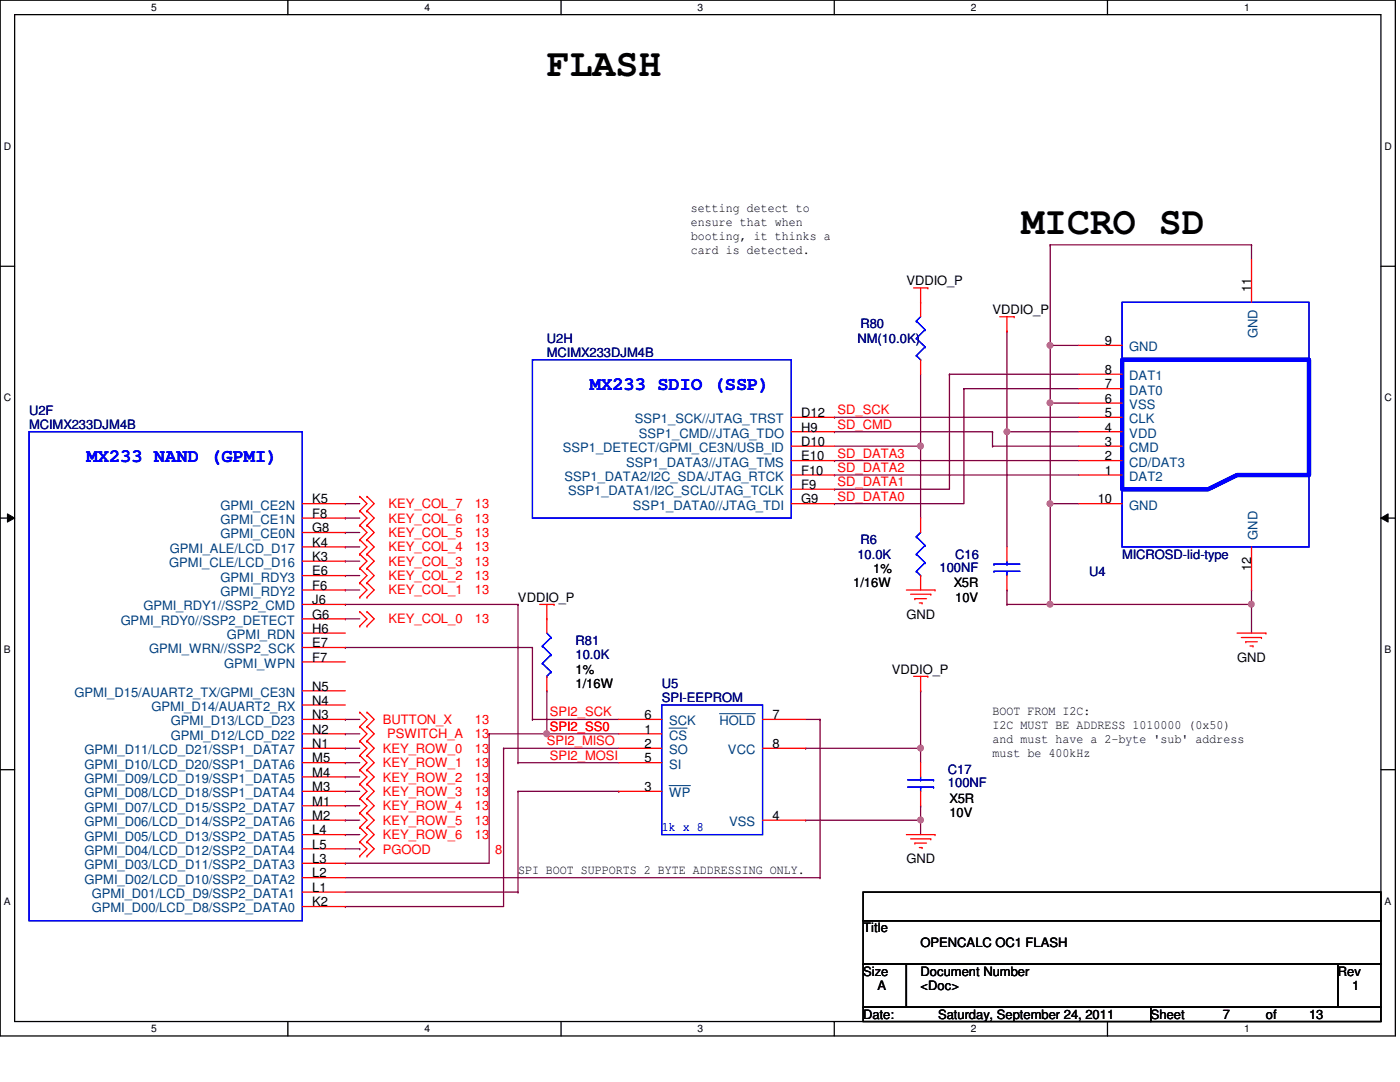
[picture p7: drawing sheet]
<svg xmlns="http://www.w3.org/2000/svg" width="279mm" height="216mm" viewBox="0 0 279 216" stroke-linecap="round" stroke-linejoin="round" font-family="sans-serif">
<path d="M0 0h278.5v206.7h-278.5zM2.9 2.9h272.7v200.9h-272.7z" fill="none" stroke="#000" stroke-width=".25"/>
<g fill="#fff">
<path d="M30.2 .3h1.1v2.3h-1.1z"/>
<path d="M30.2 204.1h1.1v2.3h-1.1z"/>
</g>
<path d="M57.4 0v2.9M57.4 203.8v2.9" fill="none" stroke="#000" stroke-width=".25"/>
<g fill="#fff">
<path d="M84.7 .3h1.1v2.3h-1.1z"/>
<path d="M84.7 204.1h1.1v2.3h-1.1z"/>
</g>
<path d="M112 0v2.9M112 203.8v2.9" fill="none" stroke="#000" stroke-width=".25"/>
<g fill="#fff">
<path d="M139.2 .3h1.1v2.3h-1.1z"/>
<path d="M139.2 204.1h1.1v2.3h-1.1z"/>
</g>
<path d="M166.5 0v2.9M166.5 203.8v2.9" fill="none" stroke="#000" stroke-width=".25"/>
<g fill="#fff">
<path d="M193.8 .3h1.1v2.3h-1.1z"/>
<path d="M193.8 204.1h1.1v2.3h-1.1z"/>
</g>
<path d="M221 0v2.9M221 203.8v2.9" fill="none" stroke="#000" stroke-width=".25"/>
<g fill="#fff">
<path d="M248.3 .3h1.1v2.3h-1.1z"/>
<path d="M248.3 204.1h1.1v2.3h-1.1z"/>
<path d="M.8 28h1.4v2.3h-1.4z"/>
<path d="M276.3 28h1.4v2.3h-1.4z"/>
<path d="M.8 78.2h1.4v2.3h-1.4z"/>
<path d="M276.3 78.2h1.4v2.3h-1.4z"/>
</g>
<path d="M0 53.1h2.9M275.6 53.1h2.9" fill="none" stroke="#000" stroke-width=".25"/>
<g fill="#fff">
<path d="M.8 128.5h1.3v2.2h-1.3z"/>
<path d="M276.3 128.5h1.3v2.2h-1.3z"/>
</g>
<path d="M0 103.4h2.9M275.6 103.4h2.9" fill="none" stroke="#000" stroke-width=".25"/>
<path d="M1.5 102.5l1.4 .9-1.4 .8zM275.6 103.4l1.4-.9v1.7z" fill="#000"/>
<path d="M1.5 102.5l1.4 .9-1.4 .8zM275.6 103.4l1.4-.9v1.7z" fill="none" stroke="#000" stroke-width=".2"/>
<g fill="#fff">
<path d="M.8 178.7h1.3v2.2h-1.3z"/>
<path d="M276.3 178.7h1.3v2.2h-1.3z"/>
</g>
<path d="M0 153.6h2.9M275.6 153.6h2.9" fill="none" stroke="#000" stroke-width=".25"/>
<path d="M201 117.7h.1M201 117.7v2.9M209.6 100.5h.1M209.6 100.5v20.1M209.6 100.5h5.7M209.6 120.6h.1M209.6 120.6h40.2" fill="none" stroke="#800040" stroke-width=".25"/>
<circle cx="249.7" cy="120.6" r=".56" fill="#f0f"/>
<circle cx="249.7" cy="120.6" r=".56" fill="none" stroke="#f0f" stroke-width=".25"/>
<path d="M209.6 68.9h.1M209.6 68.9v11.5M249.8 117.7h.1M249.8 117.7v8.6M249.8 120.6h.1" fill="none" stroke="#800040" stroke-width=".25"/>
<circle cx="209.5" cy="68.9" r=".56" fill="#f0f"/>
<circle cx="209.5" cy="68.9" r=".56" fill="none" stroke="#f0f" stroke-width=".25"/>
<path d="M209.6 48.9h.1M209.6 48.9h40.2M249.8 48.9h.1M249.8 48.9v2.8M209.6 68.9h.1M209.6 68.9h5.7M209.6 80.4h.1M209.6 80.4h5.7M209.6 80.4v20.1" fill="none" stroke="#800040" stroke-width=".25"/>
<circle cx="209.5" cy="100.5" r=".56" fill="#f0f"/>
<circle cx="209.5" cy="100.5" r=".56" fill="none" stroke="#f0f" stroke-width=".25"/>
<circle cx="209.5" cy="80.4" r=".56" fill="#f0f"/>
<circle cx="209.5" cy="80.4" r=".56" fill="none" stroke="#f0f" stroke-width=".25"/>
<g fill="none" stroke="#800040" stroke-width=".25">
<path d="M189.5 74.7h.1M189.5 74.7v22.9h-23M189.5 74.7h25.8M192.4 77.6h.1M192.4 77.6v22.9h-25.9M192.4 77.6h22.9M166.5 83.3h.1M166.5 91.9h.1M166.5 94.8h.1M166.5 86.1h.1M166.5 97.6h.1M166.5 83.3h48.8"/>
<path d="M166.5 91.9h48.8M166.5 94.8h48.8M166.5 86.1h31.6M198.1 86.1h.1M198.1 89h.1M198.1 86.1v2.9M198.1 89h17.2M201 86.1h.1M201 86.1h14.3M201 86.1v23M166.5 100.5h.1"/>
</g>
<circle cx="200.9" cy="86.1" r=".56" fill="#f0f"/>
<circle cx="200.9" cy="86.1" r=".56" fill="none" stroke="#f0f" stroke-width=".25"/>
<path d="M209.6 48.9h.1M209.6 48.9v20M201 66.1h.1M201 66.1v20M201 120.6h.1M201 120.6h8.6" fill="none" stroke="#800040" stroke-width=".25"/>
<circle cx="209.5" cy="120.6" r=".56" fill="#f0f"/>
<circle cx="209.5" cy="120.6" r=".56" fill="none" stroke="#f0f" stroke-width=".25"/>
<g fill="none" stroke="#800040" stroke-width=".25">
<path d="M68.9 120.6h.1M68.9 129.2h.1M68.9 120.6h34.5M68.9 129.2h37.4M103.4 120.6h.1M103.4 120.6v31.6M106.3 129.2h.1M106.3 129.2v14.4M97.6 146.4h.1M97.6 146.4v25.9h-28.7M100.5 149.3h.1M100.5 149.3v31.6h-31.6"/>
<path d="M100.5 149.3h23M103.4 152.2h.1M103.4 152.2h20.1M106.3 143.6h.1M106.3 143.6h17.2M109.1 146.4h.1M109.1 146.4h14.4M68.9 172.3h.1M68.9 180.9h.1"/>
</g>
<circle cx="109.1" cy="146.4" r=".56" fill="#f0f"/>
<circle cx="109.1" cy="146.4" r=".56" fill="none" stroke="#f0f" stroke-width=".25"/>
<path d="M160.8 163.7h.1M160.8 163.7h22.9M183.7 163.7h.1M183.7 163.7v2.8" fill="none" stroke="#800040" stroke-width=".25"/>
<circle cx="183.7" cy="163.6" r=".56" fill="#f0f"/>
<circle cx="183.7" cy="163.6" r=".56" fill="none" stroke="#f0f" stroke-width=".25"/>
<path d="M160.8 149.3h.1M160.8 149.3h22.9M183.7 149.3h.1M183.7 149.3v2.9" fill="none" stroke="#800040" stroke-width=".25"/>
<circle cx="183.7" cy="149.3" r=".56" fill="#f0f"/>
<circle cx="183.7" cy="149.3" r=".56" fill="none" stroke="#f0f" stroke-width=".25"/>
<path d="M166.5 89h17.2M183.7 89h.1" fill="none" stroke="#800040" stroke-width=".25"/>
<circle cx="183.7" cy="89" r=".56" fill="#f0f"/>
<circle cx="183.7" cy="89" r=".56" fill="none" stroke="#f0f" stroke-width=".25"/>
<g fill="none" stroke="#800040" stroke-width=".25">
<path d="M183.7 74.7v28.7M183.7 89h.1M68.9 117.7h.1M68.9 114.9h.1M68.9 112h.1M68.9 109.1h.1M68.9 106.3h.1M68.9 103.4h.1M68.9 100.5h.1M68.9 117.7h2.9M68.9 114.9h2.9M68.9 112h2.9"/>
<path d="M68.9 109.1h2.9M68.9 106.3h2.9M68.9 103.4h2.9M68.9 100.5h2.9M68.9 123.5h.1M68.9 123.5h2.9M109.1 137.8h.1M109.1 137.8v8.6h-11.5M183.7 137.8h.1M183.7 137.8v11.5M68.9 157.9h.1M68.9 155h.1"/>
<path d="M68.9 152.2h.1M68.9 149.3h.1M68.9 146.4h.1M68.9 143.6h.1M68.9 157.9h2.9M68.9 155h2.9M68.9 152.2h2.9M68.9 149.3h2.9M68.9 146.4h2.9M68.9 143.6h2.9M97.6 146.4h.1M103.4 157.9h.1"/>
<path d="M103.4 157.9h20.1M103.4 157.9v20.1M123.5 157.9h.1M160.8 143.6h2.9M163.7 143.6h.1M163.7 143.6v31.5M68.9 166.5h.1M68.9 163.7h.1M68.9 160.8h.1M68.9 166.5h2.9M68.9 163.7h2.9M68.9 160.8h2.9"/>
<path d="M68.9 178h34.5M68.9 175.1h94.8M68.9 169.4h2.9M71.8 169.4h.1M103.4 178h.1M163.7 175.1h.1M183.7 160.8h.1M183.7 160.8v2.9"/>
</g>
<g fill="none" stroke="#f00" stroke-width=".25">
<path d="M182.3 57.4h2.9M183.7 57.4v5.8M185.2 57.4h.1M249.8 51.7v8.6M183.7 60.3h.1M183.7 71.8v2.9M199.5 63.2h2.9M201 66.1h.1M201 63.2v2.9M202.4 63.2h.1M215.3 77.6h8.6M215.3 74.7h8.6"/>
<path d="M215.3 68.9h8.6M71.8 99.1h.1M71.8 99.1l1.4 1.4-1.4 1.4M73.2 99.1h.1M73.2 99.1l1.5 1.4-1.5 1.4M157.9 94.8h8.6M157.9 91.9h8.6M157.9 89h8.6M157.9 86.1h8.6M157.9 83.3h8.6M157.9 97.6h8.6M215.3 94.8h8.6"/>
<path d="M215.3 91.9h8.6M215.3 89h8.6M215.3 86.1h8.6M215.3 83.3h8.6M215.3 80.4h8.6M60.3 117.7h8.6M60.3 106.3h8.6M60.3 103.4h8.6M60.3 100.5h8.6M60.3 112h8.6M60.3 114.9h8.6M60.3 109.1h8.6"/>
<path d="M71.8 119.2h.1M71.8 116.3h.1M71.8 113.4h.1M71.8 110.6h.1M71.8 107.7h.1M71.8 104.8h.1M71.8 101.9h.1M71.8 116.3l1.4 1.4-1.4 1.5M71.8 113.4l1.4 1.5-1.4 1.4M71.8 110.6l1.4 1.4-1.4 1.4M71.8 107.7l1.4 1.4-1.4 1.5M71.8 104.8l1.4 1.5-1.4 1.4"/>
<path d="M71.8 101.9l1.4 1.5-1.4 1.4M73.2 119.2h.1M73.2 116.3h.1M73.2 113.4h.1M73.2 110.6h.1M73.2 107.7h.1M73.2 104.8h.1M73.2 101.9h.1M73.2 116.3l1.5 1.4-1.5 1.5M73.2 113.4l1.5 1.5-1.5 1.4M73.2 110.6l1.5 1.4-1.5 1.4M73.2 107.7l1.5 1.4-1.5 1.5"/>
<path d="M73.2 104.8l1.5 1.5-1.5 1.4M73.2 101.9l1.5 1.5-1.5 1.4M157.9 100.5h8.6M180.9 117.7h5.7M181.7 118.6h4.1M182.6 119.5h.1M182.6 119.5h2.3M183.7 103.4v2.9M183.7 114.9v2.8M185.8 118.6h.1M186.6 117.7h.1M201 109.1v2.9"/>
<path d="M201 114.9v2.8M215.3 100.5h8.6M249.8 109.1v8.6M60.3 126.3h8.6M60.3 120.6h8.6M60.3 137.8h8.6M60.3 123.5h8.6M60.3 132.1h8.6M60.3 129.2h8.6M71.8 124.9h.1M71.8 122h.1M71.8 122l1.4 1.5-1.4 1.4"/>
<path d="M73.2 124.9h.1M73.2 122h.1M73.2 122l1.5 1.5-1.5 1.4M107.7 120.6h2.9M109.1 123.5h.1M109.1 120.6v5.7M109.1 135v2.8M110.6 120.6h.1M182.3 135h2.9M183.5 120.3h.5M183.7 137.8h.1M183.7 135v2.8"/>
<path d="M184 120.3h.1M185.2 135h.1M246.9 126.3h5.7M247.7 127.2h4.1M248.6 128.1h.1M248.6 128.1h2.3M249.5 128.9h.6M250.1 128.9h.1M251.8 127.2h.1M252.6 126.3h.1M60.3 157.9h8.6M60.3 155h8.6"/>
<path d="M60.3 152.2h8.6M60.3 149.3h8.6M60.3 146.4h8.6M60.3 143.6h8.6M60.3 140.7h8.6M71.8 150.7h.1M71.8 147.9h.1M71.8 153.6h.1M71.8 156.5h.1M71.8 159.3h.1M71.8 145h.1M71.8 142.1h.1"/>
<path d="M71.8 147.9l1.4 1.4-1.4 1.4M71.8 150.7l1.4 1.5-1.4 1.4M71.8 153.6l1.4 1.4-1.4 1.5M71.8 156.5l1.4 1.4-1.4 1.4M71.8 159.3l1.4 1.5-1.4 1.4M71.8 145l1.4 1.4-1.4 1.5M71.8 142.1l1.4 1.5-1.4 1.4M73.2 150.7h.1M73.2 147.9h.1M73.2 153.6h.1M73.2 156.5h.1M73.2 159.3h.1"/>
<path d="M73.2 145h.1M73.2 142.1h.1M73.2 147.9l1.5 1.4-1.5 1.4M73.2 150.7l1.5 1.5-1.5 1.4M73.2 153.6l1.5 1.4-1.5 1.5M73.2 156.5l1.5 1.4-1.5 1.4M73.2 159.3l1.5 1.5-1.5 1.4M73.2 145l1.5 1.4-1.5 1.5M73.2 142.1l1.5 1.5-1.5 1.4M123.5 157.9h8.6M123.5 152.2h8.6M123.5 149.3h8.6"/>
<path d="M123.5 146.4h8.6M123.5 143.6h8.6M152.2 149.3h8.6M152.2 143.6h8.6M183.7 152.2v2.8M183.7 157.9v2.9M60.3 166.5h8.6M60.3 178h8.6M60.3 175.1h8.6M60.3 172.3h8.6M60.3 169.4h8.6M60.3 163.7h8.6"/>
<path d="M60.3 160.8h8.6M71.8 162.2h.1M71.8 165.1h.1M71.8 168h.1M71.8 170.8h.1M71.8 162.2l1.4 1.5-1.4 1.4M71.8 165.1l1.4 1.4-1.4 1.5M71.8 168l1.4 1.4-1.4 1.4M73.2 162.2h.1M73.2 165.1h.1M73.2 168h.1M73.2 170.8h.1"/>
<path d="M73.2 162.2l1.5 1.5-1.5 1.4M73.2 165.1l1.5 1.4-1.5 1.5M73.2 168l1.5 1.4-1.5 1.4M152.2 163.7h8.6M180.9 166.5h5.7M181.7 167.4h4.1M182.6 168.2h.1M182.6 168.2h2.3M183.5 169.1h.5M184 169.1h.1M185.8 167.4h.1M186.6 166.5h.1"/>
<path d="M60.3 180.9h8.6"/>
</g>
<path d="M172.3 178h103.3v5.7h-103.3zM172.3 183.7h103.3v8.7h-103.3zM172.3 192.4h8.6v8.6h-8.6zM180.9 192.4h86.1v8.6h-86.1zM267 192.4h8.6v8.6h-8.6zM172.3 201h57.4v2.8h-57.4zM229.7 201h45.9v2.8h-45.9z" fill="none" stroke="#000" stroke-width=".25"/>
<g fill="none" stroke="#00f" stroke-width=".25">
<path d="M106.3 71.8h51.6v31.6h-51.6zM182.9 64.1h.1M182.9 67.5h.1M182.9 71h.1M182.9 64.1l1.7 1.7M182.9 67.5l1.7 1.7M182.9 71l.8 .8M183.7 71.8h.1M183.7 63.2l-.8 .9M184.6 65.8h.1M184.6 69.2h.1M184.6 65.8l-1.7 1.7"/>
<path d="M184.6 69.2l-1.7 1.8M223.9 60.3h37.3v48.8h-37.3zM5.8 86.1h54.5v97.6h-54.5zM182.9 107.1h.1M182.9 110.6h.1M182.9 114h.1M182.9 107.1l1.7 1.7M182.9 110.6l1.7 1.7M182.9 114l.8 .9M183.7 114.9h.1M183.7 106.3l-.8 .8M184.6 108.8h.1"/>
<path d="M184.6 112.3h.1M184.6 108.8l-1.7 1.8M184.6 112.3l-1.7 1.7M198.4 114h.1M198.4 112.6h.1M198.4 114h5.1M198.4 112.6h5.1M201 112.6h.1M201 114h.1M201 112v.6M201 114v.9M108.2 128.9h.1"/>
<path d="M108.2 132.4h.1M108.2 128.9l1.8 1.7M108.2 132.4l1.8 1.7M109.1 135h.1M109.1 126.3l.9 .9M110 127.2h.1M110 130.6h.1M110 134.1h.1M110 127.2l-1.8 1.7M110 130.6l-1.8 1.8M110 134.1l-.9 .9M132.1 140.7h20.1v25.8h-20.1z"/>
<path d="M181.1 157.1h5.2M181.1 155.6h5.2M183.7 155.6h.1M183.7 157.1h.1M183.7 155v.6M183.7 157.1v.8M186.3 157.1h.1M186.3 155.6h.1"/>
</g>
<path d="M223.9 71.8h37.3v23h-14.3l-5.8 2.8h-17.2z" fill="none" stroke="#00f" stroke-width=".85"/>
<path d="M133.5 145.3h3.6M133.5 156.8h4.3M143.6 142.4h7.1" fill="none" stroke="#004080" stroke-width=".2"/>
<circle cx="249.7" cy="120.6" r=".56" fill="#f0f"/>
<circle cx="249.7" cy="120.6" r=".56" fill="none" stroke="#f0f" stroke-width=".25"/>
<circle cx="209.5" cy="68.9" r=".56" fill="#f0f"/>
<circle cx="209.5" cy="68.9" r=".56" fill="none" stroke="#f0f" stroke-width=".25"/>
<circle cx="209.5" cy="100.5" r=".56" fill="#f0f"/>
<circle cx="209.5" cy="100.5" r=".56" fill="none" stroke="#f0f" stroke-width=".25"/>
<circle cx="209.5" cy="80.4" r=".56" fill="#f0f"/>
<circle cx="209.5" cy="80.4" r=".56" fill="none" stroke="#f0f" stroke-width=".25"/>
<circle cx="200.9" cy="86.1" r=".56" fill="#f0f"/>
<circle cx="200.9" cy="86.1" r=".56" fill="none" stroke="#f0f" stroke-width=".25"/>
<circle cx="209.5" cy="120.6" r=".56" fill="#f0f"/>
<circle cx="209.5" cy="120.6" r=".56" fill="none" stroke="#f0f" stroke-width=".25"/>
<circle cx="109.1" cy="146.4" r=".56" fill="#f0f"/>
<circle cx="109.1" cy="146.4" r=".56" fill="none" stroke="#f0f" stroke-width=".25"/>
<circle cx="183.7" cy="163.6" r=".56" fill="#f0f"/>
<circle cx="183.7" cy="163.6" r=".56" fill="none" stroke="#f0f" stroke-width=".25"/>
<circle cx="183.7" cy="149.3" r=".56" fill="#f0f"/>
<circle cx="183.7" cy="149.3" r=".56" fill="none" stroke="#f0f" stroke-width=".25"/>
<circle cx="183.7" cy="89" r=".56" fill="#f0f"/>
<circle cx="183.7" cy="89" r=".56" fill="none" stroke="#f0f" stroke-width=".25"/>
<g font-size="7.7">
<text x="109.1" y="15.1">FLASH</text>
<text x="203.8" y="46.7">MICRO SD</text>
</g>
<g font-size="3.7" fill="#00f">
<text x="117.7" y="77.9">MX233 SDIO (SSP)</text>
<text x="17.3" y="92.2">MX233 NAND (GPMI)</text>
</g>
<g font-size="2.6">
<text x="137.8" y="42.3">setting detect to</text>
<text x="137.8" y="45.1">ensure that when</text>
<text x="137.8" y="47.9">booting, it thinks a</text>
<text x="137.8" y="50.7">card is detected.</text>
<text x="180.9" y="56.9">VDDIO_P</text>
<text x="249.7" y="58.3" transform="rotate(-90 249.7 58.3)">11</text>
<text x="198.1" y="62.7">VDDIO_P</text>
<text x="220.5" y="68.9">9</text>
<text x="220.5" y="77.5">7</text>
<text x="220.5" y="74.6">8</text>
<text x="159.9" y="83.2">D12</text>
<text x="220.5" y="83.2">5</text>
<text x="220.5" y="80.4">6</text>
<text x="159.9" y="86.1">H9</text>
<text x="159.9" y="89">D10</text>
<text x="220.5" y="89">3</text>
<text x="220.5" y="86.1">4</text>
<text x="159.9" y="94.7">F10</text>
<text x="159.9" y="91.9">E10</text>
<text x="220.5" y="94.7">1</text>
<text x="220.5" y="91.9">2</text>
<text x="62.3" y="100.5">K5</text>
<text x="159.9" y="100.5">G9</text>
<text x="159.9" y="97.6">F9</text>
<text x="219.1" y="100.5">10</text>
<text x="62.3" y="106.2">G8</text>
<text x="62.3" y="103.3">F8</text>
<text x="62.3" y="111.9">K3</text>
<text x="62.3" y="109.1">K4</text>
<text x="62.3" y="117.7">F6</text>
<text x="62.3" y="114.8">E6</text>
<text x="170.3" y="117.2">1/16W</text>
<text x="174.3" y="114.3">1%</text>
<text x="190.3" y="117.2">X5R</text>
<text x="249.7" y="114" transform="rotate(-90 249.7 114)">12</text>
<text x="62.3" y="123.4">G6</text>
<text x="62.3" y="120.6">J6</text>
<text x="103.4" y="120.1">VDDIO_P</text>
<text x="180.9" y="123.5">GND</text>
<text x="190.6" y="120.1">10V</text>
<text x="62.3" y="126.3">H6</text>
<text x="62.3" y="129.2">E7</text>
<text x="62.3" y="137.8">N5</text>
<text x="62.3" y="132">F7</text>
<text x="114.9" y="134.4">1%</text>
<text x="114.9" y="137.3">1/16W</text>
<text x="178" y="134.4">VDDIO_P</text>
<text x="246.9" y="132.1">GND</text>
<text x="62.3" y="143.5">N3</text>
<text x="62.3" y="140.6">N4</text>
<text x="128.7" y="143.5">6</text>
<text x="154.2" y="143.5">7</text>
<text x="198.1" y="142.7">BOOT FROM I2C:</text>
<text x="62.3" y="149.3">N1</text>
<text x="62.3" y="146.4">N2</text>
<text x="128.7" y="146.4">1</text>
<text x="128.7" y="149.3">2</text>
<text x="154.2" y="149.3">8</text>
<text x="198.1" y="145.5">I2C MUST BE ADDRESS 1010000 (0x50)</text>
<text x="198.1" y="148.3">and must have a 2-byte 'sub' address</text>
<text x="62.3" y="155">M4</text>
<text x="62.3" y="152.1">M5</text>
<text x="128.7" y="152.1">5</text>
<text x="198.1" y="151.1">must be 400kHz</text>
<text x="62.3" y="160.7">M1</text>
<text x="62.3" y="157.9">M3</text>
<text x="128.7" y="157.9">3</text>
<text x="189.5" y="160.2">X5R</text>
<text x="62.3" y="166.5">L4</text>
<text x="62.3" y="163.6">M2</text>
<text x="154.2" y="163.6">4</text>
<text x="189.5" y="163.1">10V</text>
<text x="62.3" y="172.2">L3</text>
<text x="62.3" y="169.3">L5</text>
<text x="180.9" y="172.3">GND</text>
<text x="62.3" y="178">L1</text>
<text x="62.3" y="175.1">L2</text>
<text x="103.4" y="174.3">SPI BOOT SUPPORTS 2 BYTE ADDRESSING ONLY.</text>
<text x="62.3" y="180.8">K2</text>
<text x="172.3" y="186.1">Title</text>
<text x="183.7" y="188.9">OPENCALC OC1 FLASH</text>
<text x="172.3" y="194.7">Size</text>
<text x="175.1" y="197.6">A</text>
<text x="183.7" y="194.7">Document Number</text>
<text x="183.7" y="197.6">&lt;Doc&gt;</text>
<text x="267" y="194.7">Rev</text>
<text x="269.8" y="197.6">1</text>
<text x="172.3" y="203.3">Date:</text>
<text x="187.2" y="203.3">Saturday, September 24, 2011</text>
<text x="229.7" y="203.3">Sheet</text>
<text x="244" y="203.3">7</text>
<text x="252.6" y="203.3">of</text>
<text x="261.2" y="203.3">13</text>
</g>
<g font-size="2.6" fill="#000080">
<text x="171.7" y="65.5">R80</text>
<text x="109.1" y="68.4">U2H</text>
<text x="109.1" y="71.2">MCIMX233DJM4B</text>
<text x="171.1" y="68.4">NM(10.0K)</text>
<text x="5.8" y="82.8">U2F</text>
<text x="5.8" y="85.6">MCIMX233DJM4B</text>
<text x="171.1" y="111.5">10.0K</text>
<text x="171.7" y="108.6">R6</text>
<text x="190.6" y="111.5">C16</text>
<text x="223.9" y="111.5">MICROSD-lid-type</text>
<text x="187.5" y="114">100NF</text>
<text x="217.3" y="114.9">U4</text>
<text x="114.9" y="128.7">R81</text>
<text x="114.9" y="131.5">10.0K</text>
<text x="132.1" y="137.3">U5</text>
<text x="132.1" y="140.2">SPI-EEPROM</text>
<text x="189.2" y="154.5">C17</text>
<text x="189.2" y="157.1">100NF</text>
</g>
<g font-size="2.6" fill="#004080">
<text x="225.4" y="70.1">GND</text>
<text x="251" y="67.5" transform="rotate(-90 251 67.5)">GND</text>
<text x="225.4" y="75.9">DAT1</text>
<text x="225.4" y="81.6">VSS</text>
<text x="225.4" y="78.7">DAT0</text>
<text x="126.7" y="84.5">SSP1_SCK//JTAG_TRST</text>
<text x="127.5" y="87.3">SSP1_CMD//JTAG_TDO</text>
<text x="225.4" y="87.3">VDD</text>
<text x="225.4" y="84.5">CLK</text>
<text x="112.3" y="90.2">SSP1_DETECT/GPMI_CE3N/USB_ID</text>
<text x="112.6" y="96">SSP1_DATA2/I2C_SDA/JTAG_RTCK</text>
<text x="125" y="93.1">SSP1_DATA3//JTAG_TMS</text>
<text x="225.4" y="96">DAT2</text>
<text x="225.4" y="93.1">CD/DAT3</text>
<text x="225.4" y="90.2">CMD</text>
<text x="44" y="101.7">GPMI_CE2N</text>
<text x="113.4" y="98.8">SSP1_DATA1/I2C_SCL/JTAG_TCLK</text>
<text x="126.3" y="101.7">SSP1_DATA0//JTAG_TDI</text>
<text x="225.4" y="101.7">GND</text>
<text x="44" y="107.4">GPMI_CE0N</text>
<text x="44" y="104.6">GPMI_CE1N</text>
<text x="251" y="107.7" transform="rotate(-90 251 107.7)">GND</text>
<text x="33.8" y="113.2">GPMI_CLE/LCD_D16</text>
<text x="33.9" y="110.3">GPMI_ALE/LCD_D17</text>
<text x="44" y="118.9">GPMI_RDY2</text>
<text x="44" y="116">GPMI_RDY3</text>
<text x="24.1" y="124.7">GPMI_RDY0//SSP2_DETECT</text>
<text x="28.6" y="121.8">GPMI_RDY1//SSP2_CMD</text>
<text x="29.8" y="130.4">GPMI_WRN//SSP2_SCK</text>
<text x="45.3" y="127.5">GPMI_RDN</text>
<text x="44.7" y="133.3">GPMI_WPN</text>
<text x="14.9" y="139">GPMI_D15/AUART2_TX/GPMI_CE3N</text>
<text x="30.2" y="141.9">GPMI_D14/AUART2_RX</text>
<text x="34.1" y="147.6">GPMI_D12/LCD_D22</text>
<text x="34.1" y="144.7">GPMI_D13/LCD_D23</text>
<text x="133.5" y="147.6">CS</text>
<text x="133.5" y="144.7">SCK</text>
<text x="143.6" y="144.7">HOLD</text>
<text x="16.9" y="153.4">GPMI_D10/LCD_D20/SSP1_DATA6</text>
<text x="16.9" y="150.5">GPMI_D11/LCD_D21/SSP1_DATA7</text>
<text x="133.5" y="150.5">SO</text>
<text x="133.5" y="153.4">SI</text>
<text x="145.3" y="150.5">VCC</text>
<text x="16.9" y="162">GPMI_D07/LCD_D15/SSP2_DATA7</text>
<text x="16.9" y="159.1">GPMI_D08/LCD_D18/SSP1_DATA4</text>
<text x="16.9" y="156.2">GPMI_D09/LCD_D19/SSP1_DATA5</text>
<text x="133.5" y="159.1">WP</text>
<text x="16.9" y="167.7">GPMI_D05/LCD_D13/SSP2_DATA5</text>
<text x="16.9" y="164.8">GPMI_D06/LCD_D14/SSP2_DATA6</text>
<text x="145.5" y="164.8">VSS</text>
<text x="16.9" y="173.4">GPMI_D03/LCD_D11/SSP2_DATA3</text>
<text x="16.9" y="170.6">GPMI_D04/LCD_D12/SSP2_DATA4</text>
<text x="16.9" y="176.3">GPMI_D02/LCD_D10/SSP2_DATA2</text>
<text x="18.3" y="179.2">GPMI_D01/LCD_D9/SSP2_DATA1</text>
<text x="18.3" y="182.1">GPMI_D00/LCD_D8/SSP2_DATA0</text>
</g>
<g font-size="2.6" fill="#f00">
<text x="167.1" y="82.7">SD_SCK</text>
<text x="167.1" y="85.6">SD_CMD</text>
<text x="167.1" y="91.3">SD_DATA3</text>
<text x="167.1" y="94.2">SD_DATA2</text>
<text x="77.6" y="101.4">KEY_COL_7</text>
<text x="94.8" y="101.4">13</text>
<text x="167.1" y="99.9">SD_DATA0</text>
<text x="167.1" y="97">SD_DATA1</text>
<text x="77.6" y="107.1">KEY_COL_5</text>
<text x="77.6" y="104.3">KEY_COL_6</text>
<text x="94.8" y="107.1">13</text>
<text x="94.8" y="104.3">13</text>
<text x="77.6" y="112.9">KEY_COL_3</text>
<text x="77.6" y="110">KEY_COL_4</text>
<text x="94.8" y="112.9">13</text>
<text x="94.8" y="110">13</text>
<text x="77.6" y="118.6">KEY_COL_1</text>
<text x="77.6" y="115.7">KEY_COL_2</text>
<text x="94.8" y="118.6">13</text>
<text x="94.8" y="115.7">13</text>
<text x="77.6" y="124.4">KEY_COL_0</text>
<text x="94.8" y="124.4">13</text>
<text x="109.7" y="143">SPI2_SCK</text>
<text x="76.4" y="144.4">BUTTON_X</text>
<text x="77.3" y="147.3">PSWITCH_A</text>
<text x="94.8" y="147.3">13</text>
<text x="94.8" y="144.4">13</text>
<text x="109.1" y="148.7">SPI2_MISO</text>
<text x="109.7" y="145.8">SPI2_SS0</text>
<text x="76.4" y="150.2">KEY_ROW_0</text>
<text x="76.4" y="153.1">KEY_ROW_1</text>
<text x="76.4" y="156">KEY_ROW_2</text>
<text x="94.8" y="150.2">13</text>
<text x="94.8" y="153.1">13</text>
<text x="94.8" y="156">13</text>
<text x="109.7" y="151.6">SPI2_MOSI</text>
<text x="76.4" y="158.8">KEY_ROW_3</text>
<text x="76.4" y="161.7">KEY_ROW_4</text>
<text x="94.8" y="158.8">13</text>
<text x="94.8" y="161.7">13</text>
<text x="76.4" y="164.5">KEY_ROW_5</text>
<text x="76.4" y="167.4">KEY_ROW_6</text>
<text x="94.8" y="164.5">13</text>
<text x="94.8" y="167.4">13</text>
<text x="76.4" y="170.3">PGOOD</text>
<text x="98.8" y="170.3">8</text>
</g>
<text font-size="2.6" fill="#00f" x="132.1" y="165.7">1k x 8</text>
<g font-size="2">
<text x="30.2" y="2.2">5</text>
<text x="84.7" y="2.2">4</text>
<text x="139.2" y="2.2">3</text>
<text x="193.8" y="2.2">2</text>
<text x="248.3" y="2.2">1</text>
<text x=".8" y="29.8">D</text>
<text x="276.3" y="29.8">D</text>
<text x=".8" y="80.1">C</text>
<text x="276.3" y="80.1">C</text>
<text x=".8" y="130.3">B</text>
<text x="276.3" y="130.3">B</text>
<text x=".8" y="180.5">A</text>
<text x="276.3" y="180.5">A</text>
<text x="30.2" y="206">5</text>
<text x="84.7" y="206">4</text>
<text x="139.2" y="206">3</text>
<text x="193.8" y="206">2</text>
<text x="248.3" y="206">1</text>
</g>
</svg>
